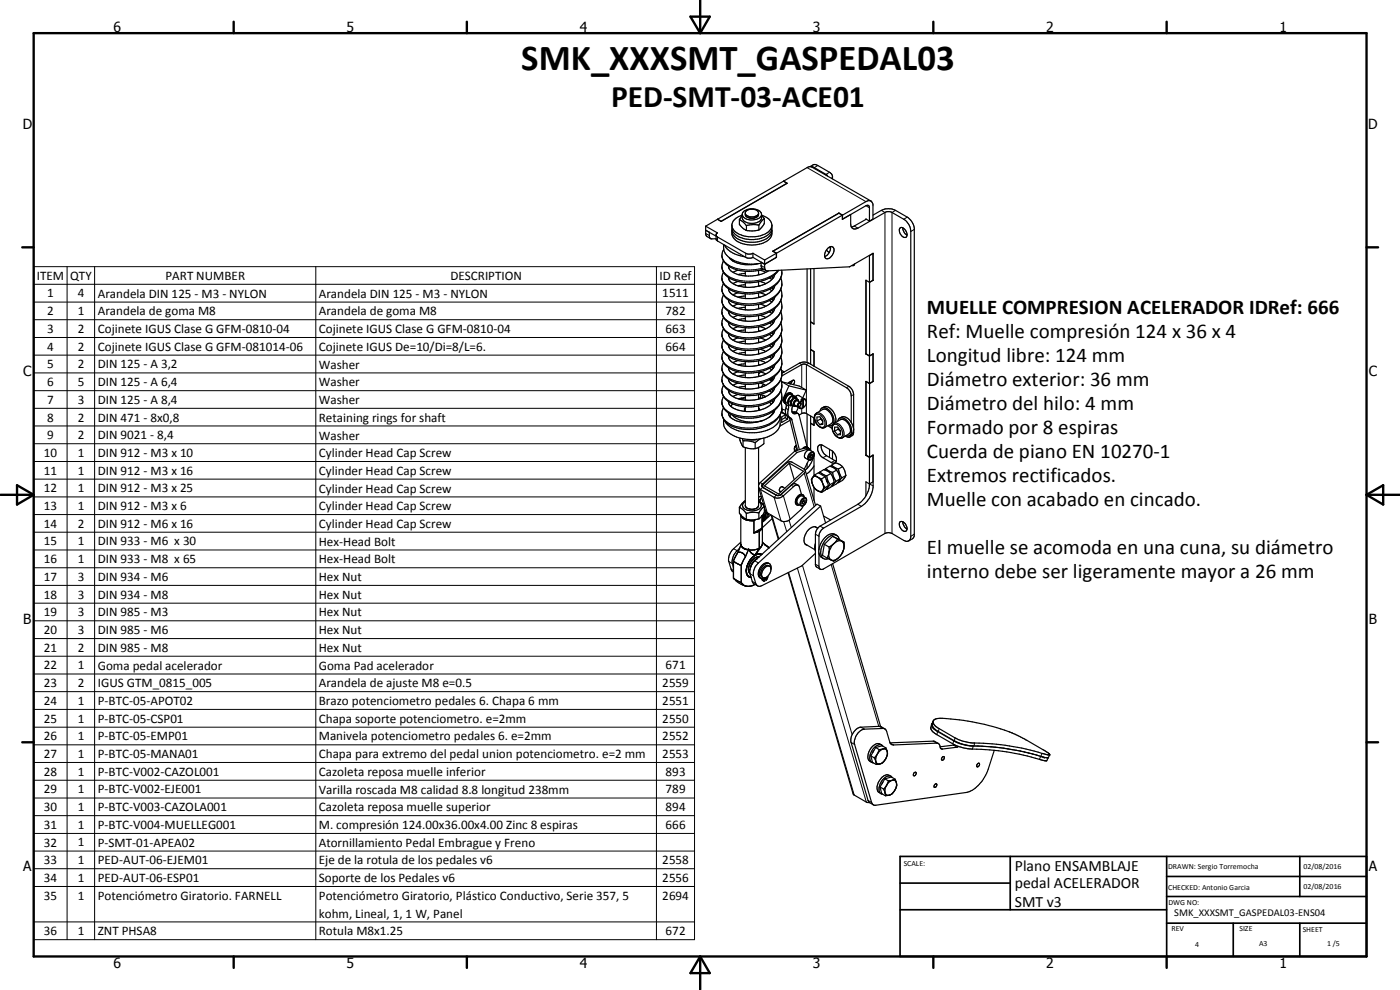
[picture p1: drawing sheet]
<svg xmlns="http://www.w3.org/2000/svg" width="420mm" height="297mm" viewBox="0 0 420 297" stroke-linecap="round" stroke-linejoin="round" font-family="sans-serif">
<g fill="#000">
<circle cx="244.3" cy="136" r=".18"/>
<circle cx="229.1" cy="151.3" r=".18"/>
<circle cx="227.1" cy="166" r=".18"/>
<circle cx="228" cy="164.5" r=".18"/>
<circle cx="315" cy="226.4" r=".18"/>
</g>
<g fill="none" stroke="#000" stroke-width=".35">
<path d="M235.2 54.4l1 .6-19.8 11.4-1.1-.6M235.2 54.4h.1M235.2 54.4l1.1 .6-19.9 11.4-1.1-.6M243.1 50l1.3-.6 1 .3 3.8 2.2 .5 .6 .1 1.2M243.2 50l1.2 .3 3.7 2.1 .2 .4M249.8 53.1l-.2 .5M211.8 67.9l.1 2.6 .3 .5 1.1 .6M211.8 67.9l3.5 2-.4 .4v1.6l.4 .4 8.8 5 1.1 .2 .8-.3M214.9 70.9l-3.1-1.8 1.1 .6v1.2l.2 .6 1.8 .1M214.9 70.7l.4 .4 8.8 5 1.1 .1 .8-.2M215.3 65.8h.1M215.3 65.8l-3.5 2.1"/>
<path d="M217.1 78.3a3.3 3.3 0 0 0 0 3.4M217.2 73.4a4.5 4.5 0 0 0 3.2 4.8 14.5 14.5 0 0 0 8 .8M217.2 74.8a3.6 3.6 0 0 0 1.7 5.2M217.5 73.5a7.6 7.6 0 0 0 6 3.5M218.6 79.9v.3M218.9 77.3l.6 .7 .9 .5M218.9 80a13 13 0 0 0 10.2 .8M219.7 77.8l.6 .7M219.7 68.8a2.98 2.98 0 0 0 1 3.2 8.6 8.6 0 0 0 10.3-.3l.6-1 .1-1.5M220 78.3h.1M220.4 78.5l1 .5 2.3 .4 3.6-.2M221.9 65.9v1.5l1.1 1.1 1 .6"/>
<path d="M221.9 65.9l1.1 .6 1 1.2M222.7 64.3a1.96 1.96 0 0 0 .8 2.2 3.7 3.7 0 0 0 5-.9v-1.3a2.94 2.94 0 0 0-3.7-1.6 1.95 1.95 0 0 0-2 1.9 3.7 3.7 0 0 0 5.7 .2v-.3a3.4 3.4 0 0 1 3 3.9 5.7 5.7 0 0 1-4.9 2.6 8.2 8.2 0 0 1-5.8-1.4l-1-1.2-.1-.7M222.7 64.7l-.8 1.2M222.7 64.6a3.4 3.4 0 0 0-2.9 2.2 3.4 3.4 0 0 0 .9 3.6 8.5 8.5 0 0 0 10.5-.7l.4-1 .1-1.1M223.9 63.3a2.44 2.44 0 0 1 3.8 .6 1.77 1.77 0 0 1-2.5 1.5l-.9-.2-.5-.5-.1-1zM224 67.7v1.4M226 76l3.5 2M226 77.2l3.5 2.1M226 76v1.2M227.7 63.9a2.33 2.33 0 0 1-4 .2M227.7 67.6v1.4M227.7 67.6l-1.8-.2-1.9 .3"/>
<path d="M227.7 69l-1.8 .3-1.9-.2M228.5 64.6l.9 1M229.4 65.6v1.5l-.8 1.1-.9 .8M229.4 65.6l-1.7 2M229.5 79.3l-1.1-.6 .1 1.6 1.4 .9M229.5 78v2.3l.4 .9M231.6 68.8a3.1 3.1 0 0 1-2.6 3.3 8.2 8.2 0 0 1-8.9-1.6l-.4-1M232 75.4h.1M232 75.4l1 .6M233 77.2h.1M233 76l-3.5 2M233 77.2l-3.5 2.1"/>
<path d="M233 76v1.2M248.1 75l.8 .7M248.4 74.6a1.09 1.09 0 0 1 1.5-.5 1.09 1.09 0 0 1 .3 1.6 2.13 2.13 0 0 1-2.3 1.9 2.25 2.25 0 0 1 .5-3zM249 74.1l.2 .5M249.2 74v.6M249.2 74.6a3 3 0 0 1-1.7 2.4M251.8 63.9l1 .7v1.2M251.8 63.9v.1M251.8 63.9l-19.9 11.5 1.1 .6M252.8 65.8v-1.2l-1.1-.6-19.7 11.4M252.8 65.8l2.5-1.5v2.9a1.32 1.32 0 0 0 .7 1.4 1.32 1.32 0 0 0 1.5-.1l8.6-5 1.4 .1 3.7 2.2a4.7 4.7 0 0 1 2.1 3.3v92.1l-.1 .6-.5 .5M252.8 65.8h.1"/>
<path d="M252.8 65.8l7.1-4.1 .6-.1 .4 .5v4.2M256.5 79.2l-.3 .5h-.5M259.9 65.8l1 .5M260 65.8l-4.5 2.3M260.9 76.7h.1M260.9 76.7l.1 30.1M261.4 60.3l-17.9-10.3h-.5l-27.7 15.8M261.4 60.3l.6 1.1v4.3l-1.1 .6M261.4 60.3l-.7-.1-.8 .3-26.9 15.5M261.9 76.1l-1 .6M262 64.6l2.5-1.5a5 5 0 0 1 4.3 0l3.5 2.1a4.8 4.8 0 0 1 2.1 3.3v92.1l-.4 .9-1.3 .8M270.1 68.5a1.48 1.48 0 0 1 2 1.3v1.1a1.2 1.2 0 0 1-1.9-.8l-.3-.8z"/>
<path d="M271 68.4a2.4 2.4 0 0 0 1.2 2.1M217.1 81.7a9.2 9.2 0 0 0 8.2 3.1l1.2-.1a13.1 13.1 0 0 0 5.2-1.7M217.1 81.7a3.3 3.3 0 0 0 0 3.4M217.1 85.1a3.6 3.6 0 0 0 1.4 4.8 12.7 12.7 0 0 0 9.1 1.4M217.1 88.5a3.8 3.8 0 0 0 2.4 5.4 12.6 12.6 0 0 0 8.1 .8M217.1 91.9a3.6 3.6 0 0 0 1.4 4.8 12.2 12.2 0 0 0 9.1 1.4M217.1 95.2a4.1 4.1 0 0 0 2.8 5.7l.4 .1a13.1 13.1 0 0 0 7.3 .5M217.1 98.7a3.9 3.9 0 0 0 2.4 5.4 13.4 13.4 0 0 0 8.1 .8M217.1 85.1l.9 1 .9 .7M218.6 83.2a2.78 2.78 0 0 0 2.3 2.4l.6 .2M218.6 86.7a3 3 0 0 0 2.9 2.5M218.6 90a3.3 3.3 0 0 0 2.9 2.5"/>
<path d="M218.6 93.4a2.8 2.8 0 0 0 2.3 2.4l.6 .1M218.6 96.8a3 3 0 0 0 2.9 2.5M218.6 80.2l.4 .7 1 .8M218.9 80l-.3 .2M218.9 83.4l-.3 .2M218.9 86.8l-.3 .2M218.9 90.2l-.3 .1M218.9 93.6l-.3 .1M218.9 96.9l-.3 .2M220 81.7a11.1 11.1 0 0 0 9.8 0M221.5 98l-1.5 .7M221.5 94.6l-1.5 .6"/>
<path d="M221.5 99.3l2.2 .4M221.5 91.2l-1.5 .7M221.5 95.9l2.2 .4M221.5 87.8l-1.5 .7M221.5 92.5l2.2 .5M221.5 84.5l-1.5 .6M221.5 89.2l2.2 .4M221.5 81.1l-1.5 .6M221.5 85.8l2.2 .3M223.7 81.4v1.4M223.7 84.8v1.3M223.7 88.2v1.4"/>
<path d="M223.7 91.6v1.4M223.7 95v1.3M223.7 98.3v1.4M223.7 82l-2.2 .4M223.7 85.4l-2.2 .4M223.7 88.8l-2.2 .4M223.7 92.2l-2.2 .3M223.7 95.6l-2.2 .3M223.7 99l-2.2 .3M227.7 81.2v1.3M227.7 84.5v1.4M227.7 87.9v1.4"/>
<path d="M227.7 91.3v1.3M227.7 94.7v1.4M227.7 98.1v1.3M227.7 82.3l.4 .1M227.7 85.7l.4 .1M227.7 89.1l.4 .1M227.7 92.5h.4M227.7 95.8l.4 .1M227.7 99.2l.4 .1M228.1 91.2l-.5 .1M228.1 94.6l-.5 .1M228.1 98l-.5 .1"/>
<path d="M228.1 98l1.7 .7M228.1 94.6l1.7 .6M228.1 91.2l1.7 .7M228.1 87.8l1.7 .7M228.1 84.5l1.7 .6M228.1 81.1l1.7 .6M228.1 99.3l-2.3 .4h-2.1M228.1 95.9l-2.7 .5-1.7-.1M228.1 92.5l-2.3 .5h-2.1M228.1 89.2l-2.3 .4h-2.1M228.1 85.8l-2 .3h-2.4M230.7 81.3l-.9 .4"/>
<path d="M230.9 83.4l.8 .4M230.9 86.8l.8 .4M230.9 90.2l.8 .4M230.9 93.6l.8 .4M230.9 96.9l.8 .5M231.7 89.8l.3 .4M231.7 99.9l.3 .5M231.7 96.5l.3 .4M231.7 93.1l.3 .5M231.7 86.4l.3 .4M231.7 83l.3 .4M231.7 90.6l-1.2 1-2.4 .9"/>
<path d="M232.6 82.3l-.9 .7M232.6 99.2a5.8 5.8 0 0 1-4.5 3.5M232.6 95.9a6 6 0 0 1-4.5 3.4M232.6 92.5a5.9 5.9 0 0 1-4.5 3.4M232.6 89.1l-.9 1.5M232.6 85.7a6 6 0 0 1-4.5 3.5M232.6 82.3a5.9 5.9 0 0 1-4.5 3.5M233.7 81.1l-1.1 1.2M234.3 83.4a5.7 5.7 0 0 1-3.9 7l-2.3 .8M234.3 86.8a5.5 5.5 0 0 1-3.5 6.8l-2.7 1M234.3 90.2a5.6 5.6 0 0 1-3.5 6.8l-2.7 1M234.3 93.6l.3 1.4-.3 1.9"/>
<path d="M234.3 96.9a5.6 5.6 0 0 1-3.5 6.9l-3.2 1.1M234.3 96.9a8.7 8.7 0 0 1-6.2 4.5M234.6 81.1a6.2 6.2 0 0 1-4.6 6.1 14.1 14.1 0 0 1-8.8 .6l-2.3-1M242.2 80.7v28.1M243.3 80.6v16l1 .6M243.3 96.6v8.2l1 .7v4.4M243.3 96.6h.1M244.3 80.6v16.6l-1-.6M254.9 80.1l-25 1.1M254.9 80.1h.1M255 80.1l7-4.1v8.1M260.9 84.7l-1-.6v22.1"/>
<path d="M260.9 84.7h.1M262 84.1h.1M262 84.1l-1 .6M217.1 102a3.6 3.6 0 0 0 1.4 4.8 12.4 12.4 0 0 0 9.1 1.4M217.1 105.5a3.7 3.7 0 0 0 1.8 5M217.1 112.2a3.7 3.7 0 0 0 1.8 5.1M218.6 103.6a2.8 2.8 0 0 0 2.3 2.3l.6 .2M218.6 100.2a3.1 3.1 0 0 0 2.9 2.5M218.6 107a2.89 2.89 0 0 0 2.6 2.4l.3 .1M218.6 110.4a3.4 3.4 0 0 0 3.2 2.5l1.9 .4M218.6 113.7a3 3 0 0 0 2.9 2.5M218.6 117.1a2.7 2.7 0 0 0 2.3 2.4l.6 .1"/>
<path d="M218.9 110.5a12.6 12.6 0 0 0 8.7 1.1M218.9 117.3a12.8 12.8 0 0 0 8.7 1.1M218.9 100.4l-.3 .1M218.9 103.8l-.3 .1M218.9 107.1l-.3 .2M218.9 110.5l-.3 .2M218.9 113.9l-.3 .1M218.9 117.3l-.3 .2M221.5 118.3l-1.5 .7M221.5 114.9l-1.5 .7M221.5 119.6l2.2 .5M221.5 111.5l-1.5 .7"/>
<path d="M221.5 116.2l.6 .2a11.6 11.6 0 0 0 6-.2M221.5 108.2l-1.5 .6M221.5 104.8l-1.5 .7M221.5 109.5l2.2 .4M221.5 101.4l-1.5 .6M221.5 106.1l.6 .2a11.6 11.6 0 0 0 6-.2M221.5 102.7l2.2 .4M223.7 101.7v1.4M223.7 105.1v1.4M223.7 108.5v1.4M223.7 111.9v1.4M223.7 115.3v1.4"/>
<path d="M223.7 118.7v1.4M223.7 119.3l-1.7 .5M223.7 102.4l-2.2 .3M223.7 105.7l-2.2 .4M223.7 109.1l-2.2 .4M223.7 112.5l-2.2 .4M223.7 115.9l-2.2 .3M223.7 119.3l-2.2 .3M227.7 101.5v1.3M227.7 104.9v1.3M227.7 108.2v1.4M227.7 111.6v1.4"/>
<path d="M227.7 115v1.4M227.7 118.4v1.4M227.7 119.3l.8 .2M227.7 102.6l.4 .1M227.7 106l.4 .1M227.7 109.4l.4 .1M227.7 112.8l.4 .1M227.7 116.2h.4M228.1 101.4l-.5 .1M228.1 108.2h-.5M228.1 111.5l-.5 .1M228.1 118.3l-.5 .1"/>
<path d="M228.1 118.3l1.7 .7M228.1 114.9l1.7 .7M228.1 111.5l1.7 .7M228.1 108.2l1.7 .6M228.1 104.8l1.7 .7M228.1 101.4l1.7 .6M228.1 109.5l-2.3 .4h-2.1M228.1 102.7l-2.3 .4h-2.1M228.2 118.4v1.1M228.2 111.6l-.5 .7M228.9 118.6v.8M229.1 115.3l-.6 .8"/>
<path d="M229.7 118.9l-.2 .2M230.9 100.4l.8 .4M230.9 103.8l.8 .4M230.9 107.1l.8 .5M230.9 110.5l.8 .5M230.9 113.9l.8 .4M230.9 117.3l.8 .4M231.6 113.5l-.4 .5 .6-.3M231.7 116.9l.3 .4M231.7 113.5l.3 .4M231.7 110.1l.3 .4M231.7 106.7l.3 .4"/>
<path d="M231.7 103.3l.3 .5M232.6 119.6a6.6 6.6 0 0 1-5.1 3.6l-3.5 .3a7.2 7.2 0 0 1-5.2-2.2l-.2-.8M232.6 116.2a6.8 6.8 0 0 1-5.5 3.7l-3.4 .2M232.6 112.8a6 6 0 0 1-4.5 3.4M232.6 109.4a7.1 7.1 0 0 1-6.5 3.8l-2.4 .1M232.6 106a5.9 5.9 0 0 1-4.5 3.5M232.6 102.7a6 6 0 0 1-4.5 3.4M234.3 107.1a5.6 5.6 0 0 1-3.5 6.9 13.7 13.7 0 0 1-12.3-.3 3.6 3.6 0 0 1-1.4-4.9M234.3 113.9a5.5 5.5 0 0 1-3.5 6.8l-1.3 .6a13.9 13.9 0 0 1-9.2 .1 4.4 4.4 0 0 1-3.4-5.2l.2-.6M234.3 117.3a5.6 5.6 0 0 1-3.5 6.8 13.3 13.3 0 0 1-12.3-.3 3.5 3.5 0 0 1-1.4-4.8M234.3 100.4a5.7 5.7 0 0 1-3.9 7l-2.3 .8M234.3 103.8a5.5 5.5 0 0 1-3.5 6.7l-2.7 1"/>
<path d="M234.3 110.5l.3 1.5M234.5 111.1l.9 .5M234.6 112.8l6-3.4 .9-.2 12.5 7.1a3 3 0 0 1 1.5 2.5v7.9M234.6 112a6.9 6.9 0 0 1-5.5 6.1l-1 .2M234.6 112l5.3-3a3.1 3.1 0 0 1 2.8 0l12.1 6.9a3.2 3.2 0 0 1 1.4 2.5v11.4l-.3 .8-.9 .5M234.6 114.6l5.2 1.2 2.2 1.3M234.6 114.6l2.2 1.2M234.6 114.6v.1M234.6 111.7h.6M235.8 118.5l.9-.6 .7 .1a2.14 2.14 0 0 0-1.5 3.2 1.44 1.44 0 0 1-.3-2.4zM236.5 115l1.7-1 .3 .3v.3l-.4 .8M236.8 115.8l5.2 1.3"/>
<path d="M236.8 115.8l-2.4 5.1M237.1 114.6v.5M237.1 115.1v.1M237.4 118l.2 .2M237.6 118.9l-1 1.2M237.6 118.9h.8l.6 .3M237.6 118.9l.5 .3M237.8 114.2l-.7 .9M237.9 118.6a1.06 1.06 0 0 0-1-.7 1.06 1.06 0 0 0-.9 .8 2.09 2.09 0 0 0-.5 2.2M238.1 119.2l-1 1.2M238.1 119.2h.9M238.2 118.7a1.8 1.8 0 0 0-1.8 2.2l.3 1.4a3.4 3.4 0 0 0 .1 2.8"/>
<path d="M238.2 118.7l-.7-.3a1.67 1.67 0 0 0-1.8 2.1l.2 1.7a2.29 2.29 0 0 0 1.1 3.1M238.2 118.7l.1 .2M239 119.2l.2 .5M239.4 119.9l-.5-.4a1.28 1.28 0 0 0-1.2 .7 1.28 1.28 0 0 0 0 1.3l.6 .4M239.7 118.7l2 1.1M239.7 118.7l-.4-.1-.6 .4M239.7 118.7h.1M240.8 119.6l-.4 .2 .3 .2M240.8 119.6v2.9M240.8 119.6l.3 .2M241.1 119.8l.7 .1 .2 .7M241.1 119.8v.1"/>
<path d="M241.1 119.9h.6l.2 .3M241.1 119.9v2.4M242 117.1l-1.1 2.3M243.3 104.9v4.4M243.3 104.9l1 .6M243.3 104.9h.1M259.9 106.2l1 .6M259.9 106.2l1.1 .6M260 114.5l1 .6M260 106.2h-.1M260.9 115.1l-1-.7v22.3M260.9 106.8l.1 30.4"/>
<path d="M261 106.8l1-.6v8.3M261.9 114.4l.1 .1M261.9 106.2l-1 .6M262 114.4l-1.1 .7M262 114.5l-1 .6M217.2 125.8a4.9 4.9 0 0 0 3.8 5.3 13.9 13.9 0 0 0 6.1 .7M218.6 123.9l.2 .7 .4 .6M218.9 120.7l-.3 .1M219.1 124.2v.9M219.2 125.2l1.5 1 1.4 .4a11.6 11.6 0 0 0 6-.2l.3-.1M219.8 124.5a9.1 9.1 0 0 0 8.6 1.8M219.9 121.2l-.5 .8"/>
<path d="M222 131.4l.2 .9a2.49 2.49 0 0 0 2.6 2.3h1.8M222.8 131.6l.2 .6M223 132.2l2.2 .2 1.4 .4M223 132.2v1.8M223.7 122v1.4M223.7 122.3l-.3 .4 .2 .7M224.5 131.9l2.1 .1M226.6 131.9v.1M226.6 132.8v1.8M227 131.8l-.4 .2M227.7 134.2v17.4a2.34 2.34 0 0 1-4 .2v-17.5M227.7 134.2l-1.1 .4"/>
<path d="M227.7 121.8v1.3M227.7 122.3l.2 .8M228.2 131.7l-1.6 1.1M228.9 126.2l-.5 .1M229.3 131.4v1.7l-1.6 1.1M230.9 120.7l.6 .6M231.1 125l-.3 .2M231.2 125l-2.8 1.3M231.7 120.3l.3 .4M231.9 120.6l-.2 .5M232.1 123.9v-.6l-.4 1-.6 .7M232.6 123l-.5 1.1-.9 .9"/>
<path d="M234.1 125.3a5.8 5.8 0 0 1-5 4.1 12.5 12.5 0 0 1-10.5-1.8l-1.2-1.4M234.1 124.5v2.9a6.4 6.4 0 0 1-5.7 4.2l-1.3 .2M234.3 120.7a5.5 5.5 0 0 1-3.5 6.8 13.5 13.5 0 0 1-12.3-.3 3.6 3.6 0 0 1-1.4-4.8M234.6 122.8l1.1 .3M234.9 122.9l-.3 .8 1.3 .8M235.7 124.5v.8M235.7 125.3l.7 .4M235.7 125.3l-1.1 .6M235.8 124.4l-1.2 .7v1.6l1.8-1M236.4 124.9v.8M236.6 120.1l.1 1.3 .5 .3M236.6 120.1l.5 .3"/>
<path d="M236.8 125.1l2.5 10M236.8 125.1l.2 .2M236.9 139l1.5 4.9M237 125.3l.6 .5 2.3 9.1M237.1 126.1l-3.1 1.8M237.1 120.4l.1 1.3M237.2 121.7l.7 .1M237.7 123.5l.6 .2M237.7 123.5l.1 .2M237.8 123.7l.7 .5 1-.1M237.8 123.7l.9-.1 .8 .5M237.9 121.8l-.2 .6v1.1"/>
<path d="M238.1 121.7l-.2 .1M238.5 135.3l.7 .5M238.5 135.3l-10.3 9.5-.5 .7M238.6 134l-.2 .5M238.8 121.8l1.3 .8M239 133.6l-.5 .8v.9M239 133.6l-.4 .5M239 133.6l-.2 .2M239.2 134.4l-.3 .8M239.2 135.8l-10.6 9.7v.5l.3 .2 4.3 2.5M239.2 120.2l1 .6M239.3 120.2a.86 .86 0 0 0-.8 1.3l.9 .6"/>
<path d="M239.4 122l.3 .1M239.5 124.1l.3 .4 2.4 9.6M239.6 122.3l-.7 1.4M239.7 120.5v-.2a.8 .8 0 0 0-1-.4 .8 .8 0 0 0-.5 .9v1l.2 .1 .5-.1M239.8 122l.4 .6 .6-.1M239.8 122l-.1 .1M239.8 124.5l1-.5 .7-.1 2.9 1.6M239.9 122h-.2M239.9 122l.2 .4 .7 .1M240.1 120.7l.1 .1M240.1 120.7a.9 .9 0 0 0-.7 1.3M240.2 120.8h.1"/>
<path d="M240.3 120.8v.7l-.5 .5M240.4 121.2l-.4-.3-.4 .4-.1 .5 .2 .2M240.7 120l-.6 .7M240.7 120l-.5 .8M242 134.3h.5l.4 .4M242 120.4v.2M242 120.6l-.3 1.1-.6 .6-.3-.1M242.2 124.2v10M242.2 139v1.5M242.2 134.1h-.5l-.8 .5M242.2 134.2l.4 .1M242.2 134.2l-.9 .3"/>
<path d="M242.2 134.1l.2 .1M242.7 138l-1.3 2.8M243 137.2l.4 .3M243 134.8l-1.2-.5-3.3 1M243.3 124.8v2.2l1 .6M243.3 127v8M243.3 127h.1M243.4 135.3l-.4-.6h-.4l-3.4 1.1M243.4 136.4v.3M243.4 136.7l-.4 .4M243.4 136.7l.5 .2M243.9 136.9v-.6h-.4l-.5 .5v.6l.4 .1"/>
<path d="M243.9 136.9l-.5 .6M244.1 137.1l-.8 2-1.7 2M244.3 125.4v2.2l-1-.6M244.3 136v.1M244.3 136.6v6.1M244.3 139.8l-1.2 1.6-1.1 .8M244.8 124.2l2.1-1.3a2.75 2.75 0 0 1 3 2.9l-.1 1.1-2.3 1.4a2.33 2.33 0 0 1-2.9-2l-.2-1.5zM245.2 126.3v-1.2h.9l.8 1.1v1.1l-.8 .1M245.2 126.3l.9 1.1M245.7 133.7l.3-.2h.7l2.8 1.6a2.96 2.96 0 0 1 1.2 3.7l-.3 .2-.7-.1-2.7-1.6a2.91 2.91 0 0 1-1.3-3.6zM246.2 125.7l.7 .8M246.2 125.7l-1 .6"/>
<path d="M246.3 125.3l-.1 .4M246.5 133.5a3.1 3.1 0 0 0 1.6 3.2l2.9 1.6M246.7 122.4l-.6 .9M246.7 122.4a2.91 2.91 0 0 1 3.3 2.4l.3 1.6-.2 .8M246.7 122.4a2.21 2.21 0 0 1 3.3 1 4 4 0 0 1 .7 3.4M246.9 126.9l-.8 .5M248.4 127.8l1.3 .7M249.6 139.6l.9 .7 1.1 .4M249.6 139.6l1.2-.7 1.2 .5 .8 .6M249.6 139.6l-.4 .4M249.8 135.4v2.4M249.9 127.5l-.2 .1"/>
<path d="M249.9 127.4l-.6 .4-.7-.1M250.2 127.1l2.1-1.2a2.83 2.83 0 0 1 2.9 3v.8l-.3 .4-2.1 1.3a2.82 2.82 0 0 1-3.1-2.9l.1-.9zM250.5 129.4v-1.2l.9-.1 .9 1.1v1.2l-.9 .1M250.5 129.4l.9 1.1M251.4 126.4a1.33 1.33 0 0 1 1-1.1 1.33 1.33 0 0 1 1.4 .6 3.6 3.6 0 0 1 1.3 4.7l-.4 .2-.8-.1M251.5 128.8l.8 .7M251.5 128.8l-1 .6M251.6 128.4l-.1 .4M252 125.5a2.04 2.04 0 0 1 3.2 .9 2.83 2.83 0 0 1 .4 3.9l-.6 .4M252.3 130l-.9 .5M253.7 130.8l.8 .4 .5-.1M255.4 130.4l-.4 .7"/>
<path d="M259.9 136.7l1 .5M259.9 136.5l1.1 .7M260 136.6l-.1 .1M260.9 137.2v8.6M261 137.2l1-.7v9.7a7.8 7.8 0 0 1-3.5 5.7l-11.3 6.6a3.6 3.6 0 0 0-1.4 2.1v4.3M261.9 136.6l-1 .6M221.9 152.2v1.8l.8 .9 1.3 .9M221.9 152.2l1.1 .7 1 1.2M223.7 150.5a1.27 1.27 0 0 0-.9 1.3 1.27 1.27 0 0 0 1.2 1.2 3.3 3.3 0 0 0 4.5-1.2l-.2-.7-.6-.6M223.7 150.3l-1 .7-.8 1.2M224 154.1v1.7M226.3 156.2v3.7"/>
<path d="M226.3 156.2a3.4 3.4 0 0 1-4-1.7l.1 9M226.6 159.8l-.3 .1M226.8 155.9l-.5 .3M227.7 150.3l.4 .3M227.7 159.4l-1.1 .4M227.7 155.7l-1.9 .3-1.8-.2M227.7 153.9l-1.9-.2-1.8 .4M227.7 153.9v1.8M228.1 150.6l1 1M228.3 149.6l-.6 .6M228.5 149l-.8 .1M228.5 149.2l-.4 1.4"/>
<path d="M228.6 158.7l-.7 .7v5.1M228.6 158.7l-.6 .6-1.4 .5M228.7 158.5l-.1 .2M228.7 158.5l-2.4 1.4M228.8 154.7l-.1 3.8M228.8 154.6v8.6l-.3 .7M228.9 146l.1 .3M229.1 151.3v.3M229.1 154.1v2.3M229.1 151.6l.3 .3M229.4 151.9v1.8l-1.7 2M229.4 151.9l-.9 .8-.8 1.2"/>
<path d="M229.4 145.8l7.5-6.8 4.2 2.4-7.4 6.8zM229.9 153.5l-.5 1.7v1.1M230 153.7l-.4 1.2-.1 1.2M230.1 153.8l-.5 2.2M230.5 154l-.5 1.6M230.7 154.1l-.3 1.2M231.3 154.5l-2.5 2.2M231.4 154.6l2.2 7.2M231.7 155.6l-2.9 2.7M234 147.4h.2M234 147.3l.4 .3M234.1 148.5l-.8 .1"/>
<path d="M234.5 148.3l-.9 .4-.7-.2M234.7 146l.9 .5M235 146.2l-.1-.2a.94 .94 0 0 0-.9 1.4M237.4 145.6l.9-.5 1.3 .5M239.8 149.1l.8-.3 1.2 .6a1.52 1.52 0 0 1 0 1.6 1.52 1.52 0 0 1-1.4 .7l-1-.5a1.4 1.4 0 0 1 .4-2.1zM240.5 148.3l-.8-2.6a1.08 1.08 0 0 0-1.5 .3l-3.1 2.8a2.56 2.56 0 0 1-2.8 .4l-4.1-2.3-.5-.7 1.6 5.6M240.7 151l.4 .2M241 148.5a2 2 0 0 0-2.3 2.4l.3 .5 1 .1M241.1 151.7l-.7 1.1-3.3 3a2.57 2.57 0 0 1-2.7 .5l-4.1-2.4a2.18 2.18 0 0 1-.9-1.8M241.1 150.4l-.4 .5M241.1 150.4l.5 .3M241.1 150.1v.3"/>
<path d="M241.3 140.8l-3.6-2.1-.9-.1-.8 .3-6.8 6.3-.3 .8 .4 .4M241.3 140.8l.4 .4-.3 .8-7.2 6.5M241.3 149.1a.98 .98 0 0 0-1-.7 .98 .98 0 0 0-.9 .8l-.5 1.5 .3 .8M241.6 150.7v-.6l-.4-.1-.5 .5v.6l.4 .1M241.6 150.7l-.5 .5M241.7 141.1l3.1 10.5M243.7 145l.3 .7M243.9 143.3l-.3 .7 .3 1.3M244 145.7l.3 .6v3.9M244 143.1l-.5 .8 .2 .8M244 143.1l.9-.1 1.7 .7M244 145.7l.2 .3a3.6 3.6 0 0 0 2.4 1.7"/>
<path d="M244.3 142.7l-.3 .4M244.4 146.3l1 .9M244.5 142.5l-.2 .2M244.5 142.5l1.4 1.1 .9 1.1M244.5 142.5l1.1-.6 2 1.1M244.7 158.1l.7 .4M245.2 158.4a2.32 2.32 0 0 0-3.2 1.4 3 3 0 0 0-.2 3.6l.4 .2M245.4 158.5l-.5 .9-.2 .9v9.2l.3 .6 1.2 .7M246.1 141.6l.8 .7 1.2 .5M246.1 141.6l-.3 .3M246.1 141.6l1.2-.7 1.4 .6 .6 .6M246.3 151.8l-18.7 17.1a4.5 4.5 0 0 0-1.5 3.9l.7 2.2a1.19 1.19 0 0 0 1.9 .7l11.9-5.9 4.1-3.8"/>
<path d="M246.3 151.8l-1.1-.5-18.7 17a4.7 4.7 0 0 0-1.4 2.6M246.3 151.8l1.5 5.1M246.6 143.7l.2 1M246.8 144.7l.2 .7M246.8 147.3l-.2 .4M246.8 147.3l-.6 .2-.6-.1M246.9 145.1l.1 .3M247 146.9l-.2 .4M247 145.4l.6 .9M247 146.9l-.1 .2M247 145.4v1.5M247.1 154.8l2.1 1.2"/>
<path d="M247.6 146.3l-.6 .6M247.6 143l1.1 2.7M247.6 143l-1 .7M247.8 140.6l.9 .7 1.2 .4M247.8 140.6l1.2-.7 1.2 .5 .9 .7M247.8 140.6l-.3 .4M247.9 146.8l.2 .1M248 143.9l.3 .8M248 144l.2 .5M248.1 142.8l.3 1.4 .7 1.2M248.7 145.7l-1.1 1.4-1 .6M248.7 145.7l-1.1 .6"/>
<path d="M249.1 145.4l-1 1.5M249.3 142.1l1 2.6M249.3 142.1l-1.2 .7M249.6 145.8h.3M249.9 141.7l.2 1.2 .8 1.5M250.3 144.7l-1 1.5-1.2 .7M250.3 144.7l-1.2 .7M250.9 144.4l-1 1.4M251.1 141.1l.8 1.5 .2 1.1M251.1 141.1l-1.2 .6M251.4 144.7l.2 .1M251.6 140.7l.4 1.5 .6 1.2"/>
<path d="M252.1 143.7l-1 1.5-1.2 .6M252.1 143.7l-1.2 .7M252.6 143.4l-1 1.4M252.8 140l.7 1.3 .4 1.4M252.8 140l-1.2 .7M253.9 142.7l-1.3 .7M253.9 142.7l-1.1 1.4-1.2 .7M260.9 145.2l-1-.6v4.2M261 145.2a7.6 7.6 0 0 1-1.5 4.2l-2 1.9-11.4 6.6-.7 .6M262 144.6l-1.1 .6M270.1 156.6a1.79 1.79 0 0 1 1.8 .8 1.79 1.79 0 0 1-.1 2 2.09 2.09 0 0 1-1.7-2.8zM271 156.5l.4 1.5 .8 .7"/>
<path d="M220.1 168.3l.7 .5 1.7 .8M220.1 168.3v5.1M220.1 173.4l1.4 1 1 .4M220.1 173.4a6.9 6.9 0 0 0 3.8 2.5M221.4 165.7a1.96 1.96 0 0 1 2.3 1.3M221.4 165.7l-1.3 2.6M221.9 164.6a4.9 4.9 0 0 0-2.1 4.5l.3 1.2M222.3 162.7a8.3 8.3 0 0 0-3.4 3.8l-.3 1.7 .9 2.8 .6 .6M222.5 169.6v5.2M222.5 174.8a2.9 2.9 0 0 0 4.1 .5M222.5 163.9l-.1-.5-1 2.3M222.5 163.9l.2 .2"/>
<path d="M222.5 163.9l.5 .4 1.3 .6M222.5 163.9l.8 .7 1 .3M222.9 164.3l1.2 .6M223.7 167l-1.2 2.6M223.9 171.2h.1M223.9 171.2l.2 1.1M224 171.2l.4 1.5M224 171.7l.1 .6M224 170.8v.4M224.1 170.4l-.2 .9M224.1 172.3l.3 .5M224.1 170v.4"/>
<path d="M224.3 169.7a2.49 2.49 0 0 0 .8 3.4M224.3 169.6l-.2 .8M224.4 172.8l1 .4-.7-.1M224.5 169.1l-.5 1.8M224.6 170.9h.5M224.6 170.9l.3 1M224.7 172.8l.4 .3M224.7 168.8l-.3 .5M224.7 164.8l-.4 .1M224.7 164.8v.2M224.7 165l.6 .8M224.7 164.8l-1 2.2"/>
<path d="M224.8 169.8l-.2 1.1M224.9 168.4l-.4 .8M224.9 168.4l-.6 1.3M224.9 171.9l.2 .2M225.1 170.9a6.6 6.6 0 0 0 .7 3.8l1.6 1.1M225.1 173.1h.3M225.1 168l-.4 .7M225.2 165.6l.3 .3M225.3 165.7l.2 .2M225.4 167.6l-.3 .4M225.5 165.9l.7 .5 .5-.1M226 167.9l-1.1 1.6"/>
<path d="M226 167l-.3 .3M226.1 167l-1 1M226.4 166.8l-.3 .2M226.5 166.7l-1 .8-.6 .9M226.7 166.6l-.3 .2M226.8 166.5l-1 .8-.9 1M227 167.2l-.8 .5M227.2 167.6a3.8 3.8 0 0 0-2 2.7M227.6 167.1h.2a3.5 3.5 0 0 0-3.2 3.6l.3 1.2M227.6 166.2l-.9 .3M227.7 166.3l-1 .3M227.8 166.2h.6"/>
<path d="M227.9 164.5a5.4 5.4 0 0 1-3.2 .5M227.9 164.5l-1.2 1.8M227.9 166.2l-1.5 .6M228 166.3l.5 .2zM228 166.3l-1.2 .2M228.1 173.4l.3 .1M228.1 166.2h.3M228.1 173.4l.6 .3M228.4 166.2l.3 .2M228.5 163.9l-1.8 2.4M228.5 163.9l-.6 .6M228.5 166.3l.1 .1"/>
<path d="M228.7 173.7l.1 .4 .4 .2M228.7 173.7h.3l.3 .7 .2-.1v-.4M228.8 162.6l2 1.8M229.2 163.1l1.5 1.2M229.3 173.9h.2M229.3 173.8l.2 .1M229.5 173.4l-.2 .5M229.6 173.5v.4l.3 .2M229.6 173.5l.3 .2M229.8 173.3l-.2 .2M229.9 173.7v.4M230.1 173.2l-.2 .5"/>
<path d="M230.4 172.9l-.5 1.2M230.9 169.8a2.41 2.41 0 0 0-2 3.5l.6 .1M230.9 169.8l.3 .3 .2 .7M230.9 169.1a2.03 2.03 0 0 0-2.7 1.2 2.21 2.21 0 0 0-.1 3.1M231 169.9a1.72 1.72 0 0 0-2.5 1.3l-.2 1.4 .7 .8M231.4 170.8a3 3 0 0 1-1.9 2.6M231.4 170.8a1.24 1.24 0 0 0-.4-1.6 1.24 1.24 0 0 0-1.7 .3 3.2 3.2 0 0 0-1.2 3.9M236.5 171.8l19.5 66.4 4 2.5 .9 .1M241.7 163.2l2.8 1.7M244.7 163l-.2 1.1 .2 1.2M244.7 164.1v1M247.4 163.3l1.4 .8"/>
<path d="M247.4 163.3l-.6 3.3 1.5 .9M248.3 167.5l1.4 .6M248.7 166.3l.3 1.2 .7 .6M248.7 166.3l-.4 1.2M248.8 165.5l-.1 .8M248.8 164.1v1.4M249.9 160.9l1.5 .9M249.9 160.9l-2.5 2.4M249.9 160.9l3.4 1.8M249.9 169.1l14.4 48.9M250 163.3l-1.2 .8M250 163.4l-1.2 2.1"/>
<path d="M251.2 160.7a2.82 2.82 0 0 0-4.1 1.1 4.2 4.2 0 0 0-.8 5.3l.8 .5M251.4 161.8l-1.4 1.6M251.4 161.8l1.1 .5M251.7 167.3l-1.2 .8h-.8M251.9 161.8a1.78 1.78 0 0 0-1.3-1.3 1.78 1.78 0 0 0-1.8 .5 5.4 5.4 0 0 0-2.1 6.1l.9 .7 1-.2M252.3 162.2l-1.1 .2-1.2 .9M252.5 166.4l-1.9 1.7-.4 .3-.5-.3M252.5 162.3l.6 .6 .2 .8M252.5 162.3l.8 .4M253.1 165.2l-.6 1.2M253.3 164.5l-.8 1.9M253.3 162.7v1.8"/>
<path d="M253.3 164v.5M272.7 162.3l-.4 .1-.8-.1-3.8-2.2-1.6-.2-19.1 10.9a.8 .8 0 0 1-1.2-.6v-4.3M265.5 218.7l-1.4-.8-5.8 .3a4.1 4.1 0 0 0-2.9 4.6l5.1 17.4 .4 .5M279.6 217.3l-.3 .9a2.72 2.72 0 0 0 1.9 2.2l5.6 3.2 3.9 1.1a76.4 76.4 0 0 1 21.5 3.2l1.9 .4M279.9 216.8a1.33 1.33 0 0 0 .7 2.1l6.5 3.9 2.5 .8 1.5 .2a74.1 74.1 0 0 1 21.5 3.2l2 .4M280 216.4l-.2 .9M280.3 216l.8-.4a60.7 60.7 0 0 1 22 4.1l4.2 1.9 6.2 3.6 1.5 1.2h-.9a76.7 76.7 0 0 0-18.9-3.4l-3.8-.1-3.5-.9-7.1-4.1a1.28 1.28 0 0 1-.5-1.9zM261.4 226.8l1 .6M261.4 226.8l.5 2 1.1 .6M262.2 225.2l-.3 .6M262.4 227.4l.4 .8M262.8 228.2l.1 .5"/>
<path d="M262.8 224.3l1.1 .6M262.8 224.3l-1.4 2.5M262.8 224.3l1.9-.5 1.1 .6M262.9 228.7l.5 .5h.9M262.9 228.7l.1 .7M263.9 224.9l-.8 1.6-.7 .9M264.1 236.1l1.1 .7M264.1 236.1l.5 2 1.1 .7M264.4 229.1l-1.4 .3M264.6 223.6a1.95 1.95 0 0 0-2.9 .6 3.7 3.7 0 0 0-1 3.9l1 .7M265 224.7h.7l.5 .5M265 224.7a3.7 3.7 0 0 0-2.2 3.5"/>
<path d="M265 224.7l-1.1 .2M265 234.6l-.3 .6M265 223.9a1.55 1.55 0 0 0-2.3 .1 3.5 3.5 0 0 0-1.3 4.6l.7 .3M265.2 236.8l.4 1.1M265.4 228.3l-1 .8M265.5 233.7l1.1 .6M265.5 233.7l-1.4 2.4M265.6 237.9l.1 .9M265.6 237.9l.4 .6 .6 .1M265.8 227.7a2.39 2.39 0 0 1-1.5 1.5M265.8 227.7l-.2 .3M265.8 224.4l-.8 .3"/>
<path d="M265.8 224.4l.5 1.1M266 227.4l-.2 .3M266.1 227.1l-.1 .3M266.1 235.6l-.5 1v1.3M266.1 235.6l-.9 1.2M266.3 225.5l-.1 1.2M266.3 225.5l-.3 1.9M266.6 234.3l-.5 1.3M267.1 222.9l13.1-.5 1.4 .7M267.1 222.9l.6 .5 .5 .1 12.9-.5 .7 .2 .3 .9M267.1 222.9l-1-3.4-.5-.8-.6-.1-5.6 .2a4 4 0 0 0-2.9 4.6l5.1 17.3 .6 .8 .4 .1 27.3-3.8a10.1 10.1 0 0 0 6.7-7l1.8-5.7M267.4 232.9a1.91 1.91 0 0 0-3 .6 3.2 3.2 0 0 0-.8 4.2l.8 .4"/>
<path d="M267.4 232.9l.2 .2M267.4 232.9a2.98 2.98 0 0 0-3.3 2.6 1.95 1.95 0 0 0 .5 2.8h.3M267.5 234.2l-.9 .1M267.5 234.2l-.8 .5-.6 .9M267.5 233.1l1.1 .7M267.5 233.1l-2 .6M267.6 233.1l.1 .2M267.8 234.1h.5l.5 .3M267.8 234.1l-.3 .1M267.9 237.9l-.8 .6-1.4 .3M268 237.9l-.7 .5M268.4 237.4l-.5 .5"/>
<path d="M268.6 233.8l-.8 .3M268.6 233.8l.2 .6M268.8 234.4l.2 .4M269 234.8l.1 1-.7 1.6M269 234.8v1.3l-.6 1.3M274.3 231.9l.1-.1a.35 .35 0 0 1 .5 0 .35 .35 0 0 1 0 .5l-.6 .5-.2-.2zM280.5 235.5l.4-.3a.6 .6 0 0 1 .1 .7 .6 .6 0 0 1-.6 .3zM282.7 227.2l.5-.2a.62 .62 0 0 1 .1 .7 .62 .62 0 0 1-.7 .3zM286.4 223.4l-4.3 .7M287.6 223.9l-.4 .3-4.4 .5-.6-.2-.1-.4M293.4 229.1l.4-.1a.66 .66 0 0 1 .1 .7 .66 .66 0 0 1-.7 .3v-.6zM314.1 228.2v.1"/>
<path d="M314.6 227.4l-.5 .8M314.6 227.3v.1M315 226.3h.1M315 226.4l-.4 .9M260.9 240.7l1.2 .8"/>
<circle cx="242.9" cy="136.6" r="1.49"/>
</g>
<g fill="none" stroke="#000" stroke-width=".3">
<path d="M242.2 50.3l17.7 10.2M245.4 49.7l-1 .6M249 51.7l-1.1 .6v.3M211.8 70.1l1.1 .6M215.3 71.1v1.2M216.7 76.6a5.4 5.4 0 0 0 4.7 4 15.5 15.5 0 0 0 7.3-.1M223.7 64.3a2.31 2.31 0 0 0 3.9 .2l.1-.2M223.8 76v1.2M228.4 79.7l1.1 .6M249 75.6l-.3 .1M256.4 67.8l1.1 .7M259.9 61.7l1 .7"/>
<path d="M264.5 63.1l1.1 .7v96.3M268.8 63.1l-1.1 .7v96.3M272.3 65.2l-1.1 .6M274.4 68.8l-1.1 .7M10.1 80h198.3v201.9h-198.3zM10.1 85.3h198.3M10.1 90.6h198.3M10.1 95.9h198.3M20.1 80v201.9M28.4 80v201.9M94.8 80v201.9M197 80v201.9"/>
<path d="M216.7 80a4 4 0 0 0 3.1 3.5l.6 .2a15.3 15.3 0 0 0 5.9 .6 10.7 10.7 0 0 0 7.2-3.2M234.6 81.7a5.5 5.5 0 0 1-3.6 4.7 13.4 13.4 0 0 1-13-.6l-1.2-1.5-.1-.9M234.6 85.1v.3a5.8 5.8 0 0 1-3.6 4.4 13 13 0 0 1-13.3-.8l-.9-1.3-.1-.9M234.6 88.5a6.3 6.3 0 0 1-5.1 5.3 12.7 12.7 0 0 1-11.8-1.4l-.9-1.3-.1-.9M234.6 91.9v.6a7.5 7.5 0 0 1-6.4 5 11.9 11.9 0 0 1-10.9-2.1l-.6-1.1v-.7M234.6 95.2a5.6 5.6 0 0 1-3.6 4.7 13.1 13.1 0 0 1-13-.5l-1.2-1.5-.1-1M234.6 98.7a5.6 5.6 0 0 1-3.9 4.8 13 13 0 0 1-13.2-1.1l-.7-1.1-.1-.9M10.1 101.3h198.3M10.1 106.6h198.3M10.1 111.9h198.3M10.1 117.2h198.3M234.6 102a5.5 5.5 0 0 1-3.6 4.7 13.8 13.8 0 0 1-12.6-.2 3.5 3.5 0 0 1-1.7-2.7"/>
<path d="M234.6 105.5a6.4 6.4 0 0 1-5.1 5.2l-1.6 .5a15.8 15.8 0 0 1-6.5-.1 5.2 5.2 0 0 1-4.7-4M234.6 108.8a5.5 5.5 0 0 1-3.6 4.7 13.6 13.6 0 0 1-12.8-.4l-1.1-1.2-.4-1.4M234.6 112.2a6.4 6.4 0 0 1-5.1 5.3 13.7 13.7 0 0 1-10.8-.7l-1.4-1.1-.6-1.1v-.7M234.6 115.6a5.5 5.5 0 0 1-3.6 4.7 14.6 14.6 0 0 1-10 .9l-1.7-.6a4.1 4.1 0 0 1-2.6-3.3M234.6 119a5.5 5.5 0 0 1-3.6 4.7 13.7 13.7 0 0 1-12.8-.5l-1.2-1.2-.3-1.3M237.1 115.1l.1 .1M239.9 109l.7 .4v6.8M242.7 109l-.7 .4v14.7M254.8 115.9l-.8 .4M256.2 118.4l-.7 .4M10.1 122.5h198.3M10.1 127.8h198.3"/>
<path d="M10.1 133.1h198.3M10.1 138.5h198.3M234.6 123.5h.1M234.6 123.5l1.2 .7M234.6 122.4a6.5 6.5 0 0 1-5.1 5.3l-1.6 .4a15.1 15.1 0 0 1-6.5 0 5.3 5.3 0 0 1-4.7-4M235.7 120.5l.7 .4M235.9 122.5l.6 .4M235.9 121.4l.7 .4M237 125.6l.6 .4M238.2 123.7l.8 .4M239.2 120.2a.86 .86 0 0 0-.7 1.3M240.6 122.6v1.5"/>
<path d="M241.6 134.4l.7 .3M243.1 136.2a.68 .68 0 0 1 .6-.4 .68 .68 0 0 1 .6 .3 1.33 1.33 0 0 1-1.6 1.7l-.1-.7zM244 135.6a1.57 1.57 0 0 0-1.4 2.4M244.8 124.4a2.06 2.06 0 0 1 2.6 1.8 1.29 1.29 0 0 1-.7 2.1 2.86 2.86 0 0 1-1.9-3.9zM245 124a2.7 2.7 0 0 1 3 2.6l-.1 1.2-.4 .5M248.1 136.7l-1.1 .6M249 134.8v2.5M250.1 127.5a1.79 1.79 0 0 1 2.5 1.4 1.61 1.61 0 0 1-.4 2.4 2.77 2.77 0 0 1-2.1-3.8zM250.3 127a2.83 2.83 0 0 1 3 3v.8l-.5 .6M250.5 138.2l-1 .6M256.2 129.8l-.2 .1M10.1 143.8h198.3"/>
<path d="M10.1 149.1h198.3M10.1 154.4h198.3M10.1 159.7h198.3M223.7 151.6a2.31 2.31 0 0 0 3.9 .2l.1-.2M228.2 144.8l.7 .4v.3M228.5 150.9l.6 .4M228.9 146.2l-.7 .7 2.1 7M231.7 154.7l2.1 7M233 148.6l-.7 .6 2.1 7.1M234.4 148.4l.7 .4 2 7M235.2 156.5l.9 3.1M236.8 156.1l.7 2.2"/>
<path d="M237.4 145.6l.8 .4M240.6 150.1l.9-.6a.85 .85 0 0 1 .6 .7 .85 .85 0 0 1-.3 .8 .74 .74 0 0 1-.7 .7 .74 .74 0 0 1-.8-.4zM241.4 142l2.9 10.1M241.8 149.4a1.59 1.59 0 0 0-1.4 2.3M246.1 157.9l1.1 .6M257.5 151.3l1 .6M261 145.2l1 .6M10.1 165h198.3M10.1 170.3h198.3M10.1 175.6h198.3M218.7 168.5l1.1 .6M219.4 170.7l.7 .5"/>
<path d="M220.2 164.6l1 .6M225.1 172.2l1 .6M225.8 174.4l1 .6M226.5 168.3l1.1 .6M228.7 173.8l.3 .1M236.7 171.7l19.7 66.8M239.3 170.4l20.7 70.3M240.8 169.6l14.9 50.8M244.7 160.3l1.1 .6M244.7 169.3l1.1 .6M249.5 169.4l14.2 48.5M274.4 160.3l-1.1 .6"/>
<path d="M10.1 181h198.3M10.1 186.3h198.3M10.1 191.6h198.3M10.1 196.9h198.3M10.1 202.2h198.3M10.1 207.5h198.3M10.1 212.9h198.3M10.1 218.2h198.3M258.3 218.2l1.1 .6M263.9 217.9l1.1 .7M279.8 217.3a2.6 2.6 0 0 0 1.8 2.2M281.4 219.5l-.2 .9"/>
<path d="M281.6 219.5l4.8 2.7M281.8 218.6l-.2 .9M10.1 223.5h198.3M10.1 228.8h198.3M10.1 234.1h198.3M10.1 239.4h198.3M255.4 222.8l1.1 .6M267.1 222.9l1.1 .6M280.1 222.4l1 .6M282.2 224.4l.6 .3M286.2 223.6l1 .6M286.2 222.3l-.2 .9"/>
<path d="M286.4 222.2a14.5 14.5 0 0 0 5.6 1.6 72.9 72.9 0 0 1 20.4 3.1M286.6 221.4l-.2 .8M292.1 223.8l-.3 .9M292.5 222.9l-.2 .9M312.3 226.9l-.4 .9M312.4 226.9l1 .3M312.7 226.1l-.3 .8M313.4 227.2h.1M10.1 244.7h198.3M10.1 250.1h198.3M10.1 255.4h198.3M260.5 240.2l1.1 .5"/>
<path d="M10.1 260.6h198.3M10.1 266h198.3M10.1 276.6h198.3"/>
</g>
<g fill="none" stroke="#000" stroke-width=".71">
<path d="M10.1 9.9h400v277.1h-400zM70.1 6.5v3.4M140.1 6.5v3.4M207.2 5h5.8l-2.9 4.9zM210.1 0v9.9M280.1 6.5v3.4M350.1 6.5v3.4M6.7 74.2h3.4M410.1 74.2h3.5M.1 148.5h10M5.1 145.6l5 2.9-5 2.9zM410.1 148.5h10"/>
<path d="M410.1 148.5l5-2.9v5.8zM6.7 222.7h3.4M410.1 222.7h3.5M70.1 287v3.4M140.1 287v3.4M210.1 287v10M210.1 287l2.9 5h-5.8zM280.1 287v3.4M350.1 287v3.4"/>
</g>
<path d="M270.1 257h140v30h-140zM303.2 257v16M350.1 257v30M390.1 257v12M270.1 265h33.1M270.1 273h80M350.1 277h60M350.1 269h60M350.1 263h60M370.1 277v10M390.1 277v10" fill="none" stroke="#000" stroke-width=".51"/>
<text font-size="11" x="156.5" y="20.9">SMK_XXXSMT_GASPEDAL03</text>
<text font-size="9.4" x="183.4" y="32.2">PED-SMT-03-ACE01</text>
<g font-size="6.3">
<text x="278.2" y="94.2">MUELLE COMPRESION ACELERADOR IDRef: 666</text>
<text x="278.2" y="101.4">Ref: Muelle compresión 124 x 36 x 4</text>
<text x="278.2" y="108.6">Longitud libre: 124 mm</text>
<text x="278.2" y="115.8">Diámetro exterior: 36 mm</text>
<text x="278.2" y="123.1">Diámetro del hilo: 4 mm</text>
<text x="278.2" y="130.2">Formado por 8 espiras</text>
<text x="278.2" y="137.5">Cuerda de piano EN 10270-1</text>
<text x="278.2" y="144.7">Extremos rectificados.</text>
<text x="278.2" y="151.8">Muelle con acabado en cincado.</text>
<text x="278.2" y="166.2">El muelle se acomoda en una cuna, su diámetro</text>
<text x="278.2" y="173.4">interno debe ser ligeramente mayor a 26 mm</text>
</g>
<g font-size="4.7">
<text x="304.6" y="261.2">Plano ENSAMBLAJE</text>
<text x="304.6" y="266.6">pedal ACELERADOR</text>
<text x="304.6" y="272">SMT v3</text>
</g>
<g font-size="4.2">
<text x="34" y="9.6">6</text>
<text x="104" y="9.6">5</text>
<text x="174" y="9.6">4</text>
<text x="244" y="9.6">3</text>
<text x="314" y="9.6">2</text>
<text x="384" y="9.6">1</text>
<text x="6.8" y="38.7">D</text>
<text x="410.6" y="38.7">D</text>
<text x="7" y="112.9">C</text>
<text x="410.8" y="112.9">C</text>
<text x="7" y="187.1">B</text>
<text x="410.8" y="187.1">B</text>
<text x="7" y="261.4">A</text>
<text x="410.8" y="261.4">A</text>
<text x="34" y="290.4">6</text>
<text x="104" y="290.4">5</text>
<text x="174" y="290.4">4</text>
<text x="244" y="290.4">3</text>
<text x="314" y="290.4">2</text>
<text x="384" y="290.4">1</text>
</g>
<g font-size="3.9">
<text x="11" y="83.9">ITEM</text>
<text x="21.1" y="83.9">QTY</text>
<text x="49.6" y="83.9">PART NUMBER</text>
<text x="135.2" y="83.9">DESCRIPTION</text>
<text x="14.2" y="89.2">1</text>
<text x="23.3" y="89.2">4</text>
<text x="29.3" y="89.3">Arandela DIN 125 - M3 - NYLON</text>
<text x="95.7" y="89.3">Arandela DIN 125 - M3 - NYLON</text>
<text x="197.9" y="84">ID Ref</text>
<text x="198.7" y="89.2">1511</text>
<text x="14.2" y="94.6">2</text>
<text x="23.3" y="94.6">1</text>
<text x="29.3" y="94.7">Arandela de goma M8</text>
<text x="95.7" y="94.7">Arandela de goma M8</text>
<text x="199.8" y="94.6">782</text>
<text x="14.2" y="99.9">3</text>
<text x="23.3" y="99.9">2</text>
<text x="29.3" y="100">Cojinete IGUS Clase G GFM-0810-04</text>
<text x="95.7" y="100">Cojinete IGUS Clase G GFM-0810-04</text>
<text x="199.8" y="99.9">663</text>
<text x="14.2" y="105.2">4</text>
<text x="23.3" y="105.2">2</text>
<text x="29.3" y="105.3">Cojinete IGUS Clase G GFM-081014-06</text>
<text x="95.7" y="105.4">Cojinete IGUS De=10/Di=8/L=6.</text>
<text x="199.8" y="105.2">664</text>
<text x="14.2" y="110.5">5</text>
<text x="23.3" y="110.5">2</text>
<text x="29.3" y="110.5">DIN 125 - A 3,2</text>
<text x="95.7" y="110.6">Washer</text>
<text x="14.2" y="115.8">6</text>
<text x="23.3" y="115.8">5</text>
<text x="29.3" y="115.8">DIN 125 - A 6,4</text>
<text x="95.7" y="115.9">Washer</text>
<text x="14.2" y="121.2">7</text>
<text x="23.3" y="121.2">3</text>
<text x="29.3" y="121.2">DIN 125 - A 8,4</text>
<text x="95.7" y="121.2">Washer</text>
<text x="14.2" y="126.5">8</text>
<text x="14.2" y="131.8">9</text>
<text x="23.3" y="126.5">2</text>
<text x="23.3" y="131.8">2</text>
<text x="29.3" y="126.5">DIN 471 - 8x0,8</text>
<text x="29.3" y="131.8">DIN 9021 - 8,4</text>
<text x="95.7" y="126.5">Retaining rings for shaft</text>
<text x="95.7" y="131.9">Washer</text>
<text x="13.2" y="137.1">10</text>
<text x="23.3" y="137.1">1</text>
<text x="29.3" y="137.1">DIN 912 - M3 x 10</text>
<text x="95.7" y="137.2">Cylinder Head Cap Screw</text>
<text x="13.2" y="142.4">11</text>
<text x="23.3" y="142.4">1</text>
<text x="29.3" y="142.4">DIN 912 - M3 x 16</text>
<text x="95.7" y="142.5">Cylinder Head Cap Screw</text>
<text x="13.2" y="147.7">12</text>
<text x="23.3" y="147.7">1</text>
<text x="29.3" y="147.7">DIN 912 - M3 x 25</text>
<text x="95.7" y="147.8">Cylinder Head Cap Screw</text>
<text x="13.2" y="153">13</text>
<text x="23.3" y="153">1</text>
<text x="29.3" y="153">DIN 912 - M3 x 6</text>
<text x="95.7" y="153.1">Cylinder Head Cap Screw</text>
<text x="13.2" y="158.3">14</text>
<text x="23.3" y="158.3">2</text>
<text x="29.3" y="158.3">DIN 912 - M6 x 16</text>
<text x="95.7" y="158.4">Cylinder Head Cap Screw</text>
<text x="13.2" y="163.6">15</text>
<text x="23.3" y="163.6">1</text>
<text x="29.3" y="163.6">DIN 933 - M6 x 30</text>
<text x="95.7" y="163.7">Hex-Head Bolt</text>
<text x="13.2" y="169">16</text>
<text x="23.3" y="169">1</text>
<text x="29.3" y="169">DIN 933 - M8 x 65</text>
<text x="95.7" y="169">Hex-Head Bolt</text>
<text x="13.2" y="174.2">17</text>
<text x="13.2" y="179.6">18</text>
<text x="23.3" y="174.3">3</text>
<text x="23.3" y="179.6">3</text>
<text x="29.3" y="174.3">DIN 934 - M6</text>
<text x="29.3" y="179.6">DIN 934 - M8</text>
<text x="95.7" y="174.2">Hex Nut</text>
<text x="95.7" y="179.6">Hex Nut</text>
<text x="13.2" y="184.9">19</text>
<text x="23.3" y="184.9">3</text>
<text x="29.3" y="184.9">DIN 985 - M3</text>
<text x="95.7" y="184.9">Hex Nut</text>
<text x="13.2" y="190.2">20</text>
<text x="23.3" y="190.2">3</text>
<text x="29.3" y="190.2">DIN 985 - M6</text>
<text x="95.7" y="190.2">Hex Nut</text>
<text x="13.2" y="195.5">21</text>
<text x="23.3" y="195.5">2</text>
<text x="29.3" y="195.5">DIN 985 - M8</text>
<text x="95.7" y="195.5">Hex Nut</text>
<text x="13.2" y="200.8">22</text>
<text x="23.3" y="200.8">1</text>
<text x="29.3" y="200.9">Goma pedal acelerador</text>
<text x="95.7" y="200.9">Goma Pad acelerador</text>
<text x="199.8" y="200.8">671</text>
<text x="13.2" y="206.2">23</text>
<text x="23.3" y="206.2">2</text>
<text x="29.3" y="206.2">IGUS GTM_0815_005</text>
<text x="95.7" y="206.2">Arandela de ajuste M8 e=0.5</text>
<text x="198.7" y="206.2">2559</text>
<text x="13.2" y="211.5">24</text>
<text x="23.3" y="211.5">1</text>
<text x="29.3" y="211.5">P-BTC-05-APOT02</text>
<text x="95.7" y="211.5">Brazo potenciometro pedales 6. Chapa 6 mm</text>
<text x="198.7" y="211.5">2551</text>
<text x="13.2" y="216.8">25</text>
<text x="23.3" y="216.8">1</text>
<text x="29.3" y="216.8">P-BTC-05-CSP01</text>
<text x="95.7" y="216.8">Chapa soporte potenciometro. e=2mm</text>
<text x="198.7" y="216.8">2550</text>
<text x="13.2" y="222.1">26</text>
<text x="13.2" y="227.4">27</text>
<text x="23.3" y="222.1">1</text>
<text x="23.3" y="227.4">1</text>
<text x="29.3" y="222.1">P-BTC-05-EMP01</text>
<text x="29.3" y="227.4">P-BTC-05-MANA01</text>
<text x="95.7" y="222.2">Manivela potenciometro pedales 6. e=2mm</text>
<text x="95.7" y="227.5">Chapa para extremo del pedal union potenciometro. e=2 mm</text>
<text x="198.7" y="222.1">2552</text>
<text x="198.7" y="227.4">2553</text>
<text x="13.2" y="232.7">28</text>
<text x="23.3" y="232.7">1</text>
<text x="29.3" y="232.7">P-BTC-V002-CAZOL001</text>
<text x="95.7" y="232.8">Cazoleta reposa muelle inferior</text>
<text x="199.8" y="232.7">893</text>
<text x="13.2" y="238">29</text>
<text x="23.3" y="238">1</text>
<text x="29.3" y="238">P-BTC-V002-EJE001</text>
<text x="95.7" y="238.1">Varilla roscada M8 calidad 8.8 longitud 238mm</text>
<text x="199.8" y="238">789</text>
<text x="13.2" y="243.3">30</text>
<text x="23.3" y="243.3">1</text>
<text x="29.3" y="243.3">P-BTC-V003-CAZOLA001</text>
<text x="95.7" y="243.4">Cazoleta reposa muelle superior</text>
<text x="199.8" y="243.3">894</text>
<text x="13.2" y="248.7">31</text>
<text x="23.3" y="248.7">1</text>
<text x="29.3" y="248.7">P-BTC-V004-MUELLEG001</text>
<text x="95.7" y="248.8">M. compresión 124.00x36.00x4.00 Zinc 8 espiras</text>
<text x="199.8" y="248.7">666</text>
<text x="13.2" y="254">32</text>
<text x="23.3" y="254">1</text>
<text x="29.3" y="254">P-SMT-01-APEA02</text>
<text x="95.7" y="254">Atornillamiento Pedal Embrague y Freno</text>
<text x="13.2" y="259.3">33</text>
<text x="23.3" y="259.3">1</text>
<text x="29.3" y="259.3">PED-AUT-06-EJEM01</text>
<text x="95.7" y="259.4">Eje de la rotula de los pedales v6</text>
<text x="198.7" y="259.3">2558</text>
<text x="13.2" y="264.6">34</text>
<text x="13.2" y="269.9">35</text>
<text x="23.3" y="264.6">1</text>
<text x="23.3" y="269.9">1</text>
<text x="29.3" y="264.6">PED-AUT-06-ESP01</text>
<text x="95.7" y="264.7">Soporte de los Pedales v6</text>
<text x="198.7" y="264.6">2556</text>
<text x="198.7" y="269.9">2694</text>
<text x="29.3" y="270">Potenciómetro Giratorio. FARNELL</text>
<text x="95.7" y="270">Potenciómetro Giratorio, Plástico Conductivo, Serie 357, 5</text>
<text x="95.7" y="275.3">kohm, Lineal, 1, 1 W, Panel</text>
<text x="13.2" y="280.5">36</text>
<text x="23.3" y="280.5">1</text>
<text x="29.3" y="280.5">ZNT PHSA8</text>
<text x="95.7" y="280.6">Rotula M8x1.25</text>
<text x="199.8" y="280.5">672</text>
</g>
<text font-size="3.1" x="352.4" y="275">SMK_XXXSMT_GASPEDAL03-ENS04</text>
<g font-size="2.4">
<text x="271.2" y="259.7">SCALE:</text>
<text x="350.6" y="260.8">DRAWN: Sergio Torremocha</text>
<text x="391.2" y="260.6">02/08/2016</text>
<text x="350.6" y="267">CHECKED: Antonio Garcia</text>
<text x="391.2" y="266.7">02/08/2016</text>
<text x="350.6" y="271.4">DWG NO:</text>
<text x="351.6" y="279.3">REV</text>
<text x="372" y="279.4">SIZE</text>
<text x="391" y="279.6">SHEET</text>
<text x="358.7" y="284.1">4</text>
<text x="377.9" y="283.8">A3</text>
<text x="398.3" y="283.8">1 /5</text>
</g>
</svg>
